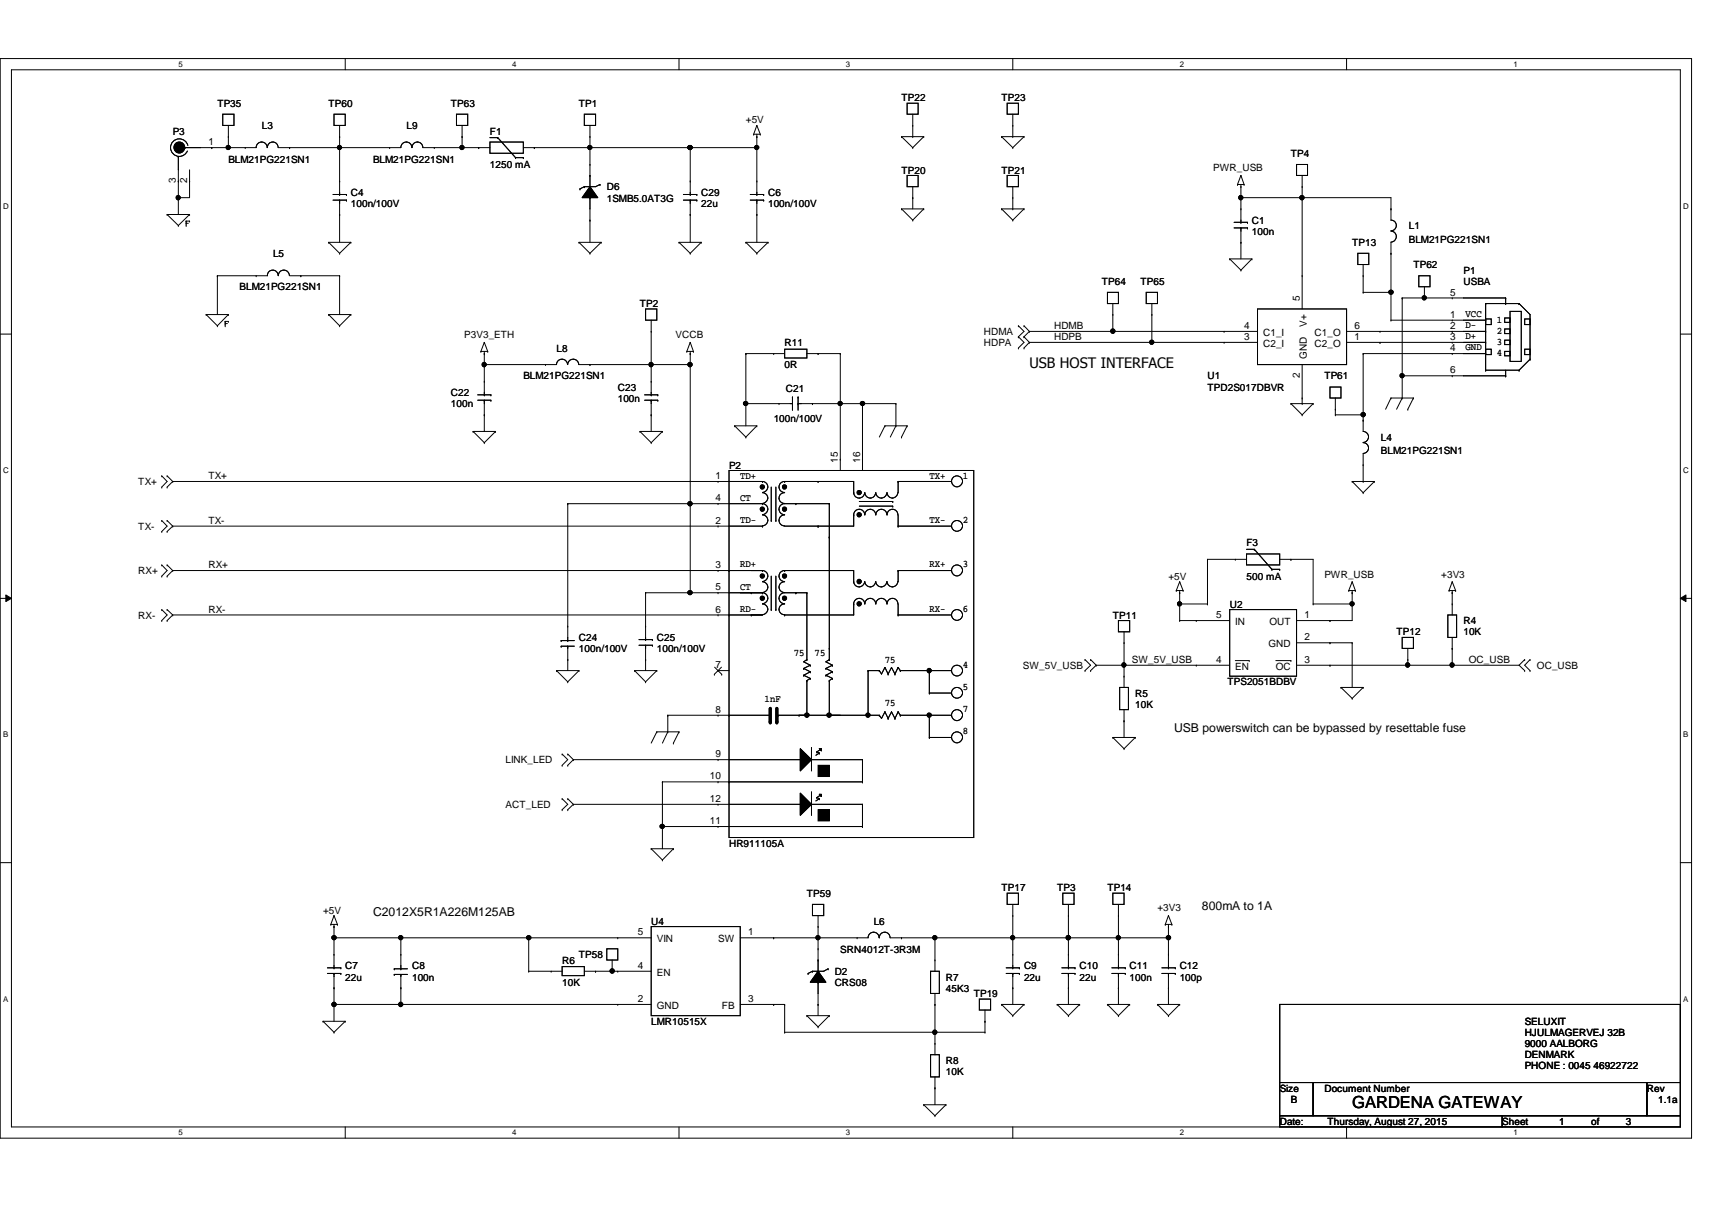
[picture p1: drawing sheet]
<svg xmlns="http://www.w3.org/2000/svg" width="297mm" height="210mm" viewBox="0 0 297 210" stroke-linecap="round" stroke-linejoin="round" font-family="sans-serif">
<path d="M0 10.2h293.5v187.2h-293.5zM2 12.1h289.5v183.4h-289.5z" fill="none" stroke="#000" stroke-width=".17"/>
<g fill="#fff">
<path d="M30.9 10.4h.8v1.5h-.8z"/>
<path d="M30.9 195.7h.8v1.5h-.8z"/>
</g>
<path d="M59.9 10.2v1.9M59.9 195.5v1.9" fill="none" stroke="#000" stroke-width=".17"/>
<g fill="#fff">
<path d="M88.9 10.4h.7v1.5h-.7z"/>
<path d="M88.9 195.7h.7v1.5h-.7z"/>
</g>
<path d="M117.8 10.2v1.9M117.8 195.5v1.9" fill="none" stroke="#000" stroke-width=".17"/>
<g fill="#fff">
<path d="M146.8 10.4h.7v1.5h-.7z"/>
<path d="M146.8 195.7h.7v1.5h-.7z"/>
</g>
<path d="M175.7 10.2v1.9M175.7 195.5v1.9" fill="none" stroke="#000" stroke-width=".17"/>
<g fill="#fff">
<path d="M204.7 10.4h.7v1.5h-.7z"/>
<path d="M204.7 195.7h.7v1.5h-.7z"/>
</g>
<path d="M233.6 10.2v1.9M233.6 195.5v1.9" fill="none" stroke="#000" stroke-width=".17"/>
<g fill="#fff">
<path d="M262.6 10.4h.8v1.5h-.8z"/>
<path d="M262.6 195.7h.8v1.5h-.8z"/>
<path d="M.5 35h1v1.5h-1z"/>
<path d="M292.1 35h.9v1.5h-.9z"/>
<path d="M.5 80.9h1v1.5h-1z"/>
<path d="M292.1 80.9h.9v1.5h-.9z"/>
</g>
<path d="M0 58h2M291.5 58h2" fill="none" stroke="#000" stroke-width=".17"/>
<g fill="#fff">
<path d="M.5 126.7h.9v1.5h-.9z"/>
<path d="M292.1 126.7h.8v1.5h-.8z"/>
</g>
<path d="M0 103.8h2M1 103.2l1 .6-1 .6zM291.5 103.8l1-.6v1.2zM291.5 103.8h2" fill="none" stroke="#000" stroke-width=".17"/>
<path d="M1 103.2l1 .6-1 .6zM291.5 103.8l1-.6v1.2z" fill="#000"/>
<g fill="#fff">
<path d="M.5 172.6h.9v1.5h-.9z"/>
<path d="M292.1 172.6h.8v1.5h-.8z"/>
</g>
<g fill="none" stroke="#000" stroke-width=".17">
<path d="M38.6 19.8h2v2h-2zM58 19.8h1.9v2h-1.9zM79.2 19.8h1.9v2h-1.9zM101.4 19.8h1.9v2h-1.9zM157.4 17.9h1.9v1.9h-1.9zM158.4 19.8v3.9M174.7 17.9h2v1.9h-2zM175.7 19.8v3.9M29 37.2h.1M29 37.2h3.9M29 37.2l1.9 1.9M30.9 34.3h.1"/>
<path d="M30.9 31.4h.1M30.9 39.1h.1M30.9 27.2h.1M30.9 27.2v10M32.1 25.6h.1M32.1 25.6h12.3a.95 .95 0 0 1 1-1 .95 .95 0 0 1 1 1M32.3 38.4h.1M32.3 39.1h.1M32.3 38.7h.1M32.3 38.4h.6M32.3 38.4v.7M32.3 38.7h.4"/>
<path d="M32.6 25.2a1.52 1.52 0 0 0-2.3-.9 1.52 1.52 0 0 0-.2 2.4 1.52 1.52 0 0 0 2.4-.5M32.9 31.4h.1M32.9 37.2h.1M32.9 38.4h.1M32.9 29.5v4.8h-2M32.9 37.2l-2 1.9M36.7 25.6h.1M39.6 25.6h.1M39.6 23.7h.1M39.6 21.8v3.8M42.5 25.6h.1M46.4 25.6a.93 .93 0 0 1 .9-1 .93 .93 0 0 1 1 1h21.3a.95 .95 0 0 1 .9-1 .95 .95 0 0 1 1 1"/>
<path d="M50.2 25.6h.1M57.8 33.7h2.3M57.8 34.7h2.3M58.9 37.2h.1M58.9 25.6h.1M58.9 23.7h.1M58.9 33.7h.1M58.9 34.7h.1M58.9 31.4h.1M58.9 21.8v11.9M58.9 34.7v7.3M60.1 33.7h.1"/>
<path d="M60.1 34.7h.1M67.6 25.6h.1M71.5 25.6a.93 .93 0 0 1 .9-1 .93 .93 0 0 1 1 1M73.4 25.6h11.6M75.3 25.6h.1M80.2 25.6h.1M80.2 23.7h.1M80.2 21.8v3.8M83.1 25.6h.1M85 24.6h5.8v2h-5.8zM85 23.9h1.4M86.4 23.9h.1"/>
<path d="M86.4 23.9l3 3.4M89.4 27.3h.1M89.4 27.3h1.4M90.8 27.3h.1M90.8 25.6h40.5M92.7 25.6h.1M100.6 32.8h.1M101.4 32.4h.1M101.4 32.4l-.8 .4M102.4 32.4l1.3 1.9h-2.7zM102.4 25.6h.1M102.4 38.2h.1"/>
<path d="M102.4 23.7h.1M102.4 34.3h.1M102.4 30.4h.1M102.4 28.5h.1M102.4 21.8v10.6M102.4 34.3v7.7M104.1 32h.1M104.1 32l-.8 .4h-1.9M118.6 33.7h2.3M118.6 34.7h2.3M119.8 37.2h.1M119.8 25.6h.1"/>
<path d="M119.8 33.7h.1M119.8 34.7h.1M119.8 31.4h.1M119.8 25.6v8.1M119.8 34.7v7.3M120.9 33.7h.1M120.9 34.7h.1M130.2 33.7h2.3M130.2 34.7h2.3M130.8 23.3h.1M130.8 23.3h1.1M131.3 23.7h.1"/>
<path d="M131.3 37.2h.1M131.3 25.6h.1M131.3 21.8h.1M131.3 33.7h.1M131.3 34.7h.1M131.3 31.4h.1M131.3 23.3v10.4M131.3 34.7v7.3M131.3 21.8l-.5 1.5M131.3 21.8l.6 1.5M131.9 23.3h.1M132.5 33.7h.1"/>
<path d="M132.5 34.7h.1M156.4 36.2h.1M156.4 23.7h.1M156.4 36.2h3.9M156.4 36.2l2 2M156.4 23.7h3.9M156.4 23.7l2 1.9M157.4 30.4h1.9v2h-1.9zM158.4 23.7h.1M158.4 34.3h.1M158.4 38.2h.1M158.4 25.6h.1"/>
<path d="M158.4 21.8h.1M158.4 32.4v3.8M160.3 36.2h.1M160.3 23.7h.1M160.3 36.2l-1.9 2M160.3 23.7l-1.9 1.9M173.8 36.2h.1M173.8 23.7h.1M173.8 36.2h3.9M173.8 36.2l1.9 2M173.8 23.7h3.9M173.8 23.7l1.9 1.9"/>
<path d="M174.7 30.4h2v2h-2zM175.7 23.7h.1M175.7 36.2h.1M175.7 38.2h.1M175.7 25.6h.1M175.7 34.3h.1M175.7 21.8h.1M175.7 32.4v3.8M177.7 36.2h.1M177.7 23.7h.1M177.7 36.2l-2 2M177.7 23.7l-2 1.9"/>
<path d="M214.1 38.6h2.3M214.1 39.5h2.3M214.7 32h.1M214.7 32h1.2M215.3 34.3h.1M215.3 32.4h.1M215.3 30.4h.1M215.3 34.3h26v3.9a.93 .93 0 0 1 1 .9 .93 .93 0 0 1-1 .9M215.3 38.6h.1M215.3 39.5h.1M215.3 36.2h.1M215.3 32v6.6"/>
<path d="M215.3 39.5v5.4M215.3 30.4l-.6 1.6M215.3 30.4l.6 1.6M215.9 32h.1M216.4 38.6h.1M216.4 39.5h.1M225 28.5h1.9v1.9h-1.9zM225.9 34.3h.1M225.9 32.4h.1M225.9 30.4v23.2M241.3 36.2h.1M35.8 54.6h.1"/>
<path d="M35.8 54.6h3.8M35.8 54.6l1.9 1.9M37.7 47.8h.1M37.7 56.5h.1M37.7 47.8v6.8M39.1 55.8h.1M39.1 56.5h.1M39.1 56.1h.1M39.1 55.8h.5M39.1 55.8v.7M39.1 56.1h.4M39.6 54.6h.1"/>
<path d="M39.6 55.8h.1M39.6 54.6l-1.9 1.9M44.4 47.8h.1M48.3 47.8a.93 .93 0 0 0-1-.9 .93 .93 0 0 0-.9 .9h-8.7M50.2 47.8a.95 .95 0 0 0-1-.9 .95 .95 0 0 0-.9 .9M50.2 47.8h8.7M52.2 47.8h.1M57 42h.1M57 54.6h.1M57 54.6h3.9M57 42h3.9M57 42l1.9 1.9"/>
<path d="M57 54.6l1.9 1.9M58.9 47.8h.1M58.9 43.9h.1M58.9 56.5h.1M58.9 47.8v6.8M60.9 42h.1M60.9 54.6h.1M60.9 42l-2 1.9M60.9 54.6l-2 1.9M84 59.4h.1M84 59.4l-.6 1.6M84 59.4l.6 1.6"/>
<path d="M100.5 42h.1M100.5 42h3.8M100.5 42l1.9 1.9M102.4 43.9h.1M104.3 42h.1M104.3 42l-1.9 1.9M112 53.6h2v1.9h-2zM113 57.5h.1M113 55.5v13M117.8 42h.1M117.8 42h3.9M117.8 42l2 1.9"/>
<path d="M119.8 43.9h.1M119.8 59.4h.1M119.8 59.4l-.6 1.6M119.8 59.4l.5 1.6M121.7 42h.1M121.7 42l-1.9 1.9M129.4 42h.1M129.4 42h3.9M129.4 42l1.9 1.9M131.3 43.9h.1M133.3 42h.1M133.3 42l-2 1.9"/>
<path d="M176.7 58.4h.1M176.7 56.5h.1M176.7 56.5l1 1-1 .9M176.7 58.4l1 1-1 1M177.7 56.5h.1M177.7 58.4h.1M177.7 56.5l.9 1M177.7 58.4l.9 1M178.6 57.5h.1M178.6 59.4h.1M178.6 57.5h39.6M178.6 59.4h39.6"/>
<path d="M178.6 57.5l-.9 .9M178.6 59.4l-.9 1M192.1 50.7h2v2h-2zM193.1 57.5h.1M193.1 54.6h.1M193.1 52.7v4.8M198.9 50.7h1.9v2h-1.9zM199.9 59.4h.1M199.9 54.6h.1M199.9 52.7v6.7M212.4 57.5h.1M212.4 59.4h.1"/>
<path d="M213.4 44.9h.1M213.4 44.9h3.8M213.4 44.9l1.9 2M215.3 42h.1M215.3 46.9h.1M217.2 44.9h.1M217.2 44.9l-1.9 2M218.2 53.6h15.4v9.6h-15.4zM225.9 47.8h.1M233.6 57.5h24.2M233.6 59.4h24.2M235.6 43.9h1.9v2h-1.9z"/>
<path d="M236.5 50.7h.1M236.5 47.8h.1M236.5 45.9v4.8M236.5 50.7h4.8M239.4 59.4h.1M239.4 57.5h.1M241.3 50.7h.1M241.3 55.5h.1M241.3 43.9h.1M241.3 40.1a.95 .95 0 0 1 1 .9 .95 .95 0 0 1-1 1M241.3 42v13.5M241.3 55.5h16.5"/>
<path d="M243.3 51.7h.1M243.3 51.7h17.9M243.3 51.7v17.3M246.2 47.8h1.9v1.9h-1.9zM247.1 51.7h.1M247.1 49.7v2M252 57.5h.1M252 51.7h.1M252 59.4h.1M252 55.5h.1M257.8 55.3h.9v1h-.9zM257.8 52.7h.1"/>
<path d="M257.8 55.5h.1M257.8 57.5h.1M257.8 59.4h.1M257.8 52.7v11.5M257.8 52.7h5.8M261.1 57.1h.9v.8h-.9zM261.1 59h.9v.8h-.9zM261.1 55.2h.9v.7h-.9zM261.2 51.7h.1M261.2 52.7h.1M261.2 51.7v1M262 54h1.9v8.7h-1.9z"/>
<path d="M263.6 52.7h.1M263.6 52.7l1.9 1.9v7.7M264.5 55.3h1v1h-1zM82.1 74.8h.1M82.1 74.8h3.9M82.1 74.8l1.9 2M82.9 68.5h2.3M82.9 69.4h2.3M83.4 61h.1M83.4 61h1.2M84 63.2h.1M84 72h.1"/>
<path d="M84 61.3h.1M84 76.8h.1M84 63.2h12.6a.95 .95 0 0 1 .9-.9 .95 .95 0 0 1 1 .9M84 68.5h.1M84 69.4h.1M84 66.2h.1M84 61v7.5M84 69.4v5.4M84.6 61h.1M85.2 68.5h.1M85.2 69.4h.1M86 74.8h.1"/>
<path d="M86 74.8l-2 2M94.7 63.2h.1M98.5 63.2a.95 .95 0 0 1 1-.9 .95 .95 0 0 1 .9 .9M100.5 63.2h19.3M102.4 63.2h.1M111 74.8h.1M111 74.8h3.9M111 74.8l2 2M111.8 68.5h2.3M111.8 69.4h2.3M113 63.2h.1M113 72h.1"/>
<path d="M113 76.8h.1M113 68.5h.1M113 69.4h.1M113 66.2h.1M113 69.4v5.4M114.1 68.5h.1M114.1 69.4h.1M114.9 74.8h.1M114.9 74.8l-1.9 2M119.2 61h.1M119.2 61h1.1M119.8 63.2h.1"/>
<path d="M119.8 61.3h.1M119.8 61v41.8M120.3 61h.1M127.5 73.9h.1M127.5 73.9h3.8M127.5 73.9l1.9 1.9M129.4 70h.1M129.4 61.3h.1M129.4 75.8h.1M129.4 61.3h6.7M129.4 70h8.1M129.4 61.3v12.6"/>
<path d="M131.3 73.9h.1M131.3 73.9l-1.9 1.9M134.2 61.3h.1M135.2 70h.1M136.1 60.6h3.9v1.5h-3.9zM137.5 70h.1M137.5 68.9h.1M137.5 68.9v2.3M138.5 70h.1M138.5 68.9h.1M138.5 70h16.9M138.5 68.9v2.3"/>
<path d="M140 61.3h5.8M141 70h.1M141.9 61.3h.1M145.8 61.3h.1M145.8 70h.1M145.8 79.7h.1M145.8 61.3v20.3M149.6 70h.1M149.6 79.7h.1M149.6 70v11.6M153.5 73.9h.1M153.5 73.9l-.9 1.9"/>
<path d="M153.5 73.9h3.9M155.4 70h.1M155.4 73.9h.1M155.4 70v3.9M155.4 73.9l-.9 1.9M156.4 75.8h.1M157.4 73.9h.1M157.4 73.9l-1 1.9M176.7 60.4h.1M177.7 60.4h.1M224 70h.1M224 70h3.8"/>
<path d="M224 70l1.9 2M225.9 70h.1M225.9 72h.1M225.9 69h.1M225.9 63.2v6.8M227.8 70h.1M227.8 70l-1.9 2M230.8 67.1h1.9v1.9h-1.9zM231.7 72h.1M231.7 71h.1M231.7 69v3M231.7 72h4.8"/>
<path d="M236.5 61.3h.1M236.5 72h.1M236.5 72.9h.1M236.5 61.3v13.5a.95 .95 0 0 1 .9 1 .95 .95 0 0 1-.9 1M236.5 76.8a.93 .93 0 0 1 .9 .9 .93 .93 0 0 1-.9 1M236.5 61.3h21.3M236.5 78.7v4.8M241.3 69h.1M241.3 69l-.9 2M241.3 69h3.9M243.3 65.2h.1M243.3 69h.1"/>
<path d="M243.3 65.2h17.9M243.3 69l-1 2M244.3 71h.1M245.2 69h.1M245.2 69l-.9 2M252 65.2h.1M252 61.3h.1M257.8 60.6h.9v.9h-.9zM257.8 64.2h.1M257.8 61.3h.1M257.8 64.2h5.8M261.1 61h.9v.7h-.9z"/>
<path d="M261.2 65.2h.1M261.2 64.2v1M263.6 64.2h.1M264.5 60.6h1v.9h-1zM265.5 62.3h.1M265.5 62.3l-1.9 1.9M28.1 84.5h.1M28.1 82.5h.1M28.1 92.2h.1M28.1 90.3h.1M28.1 99.9h.1M28.1 98h.1"/>
<path d="M28.1 82.5l.9 1-.9 1M28.1 90.3l.9 1-.9 .9M28.1 98l.9 1-.9 .9M29 82.5h.1M29 84.5h.1M29 90.3h.1M29 92.2h.1M29 98h.1M29 99.9h.1M29 82.5l1 1M29 90.3l1 1M29 98l1 1"/>
<path d="M30 99h.1M30 91.3h.1M30 83.5h.1M30 99h102.3M30 91.3h102.3M30 83.5h102.3M30 83.5l-1 1M30 91.3l-1 .9M30 99l-1 .9M98.5 87.4h.1M98.5 87.4h33.8M98.5 87.4v23.7"/>
<path d="M119.8 87.4h.1M124.6 83.5h.1M124.6 91.3h.1M124.6 99h.1M124.6 87.4h.1M126.5 81.6h42.4v63.7h-42.4zM126.5 99h.1M132.3 83.5a.95 .95 0 0 1 .9 1 .95 .95 0 0 1-.9 .9M132.3 85.5a.93 .93 0 0 1 .9 .9 .93 .93 0 0 1-.9 .9M132.3 87.4a.95 .95 0 0 1 .9 .9 .95 .95 0 0 1-.9 1M132.3 89.3a.95 .95 0 0 1 .9 1 .95 .95 0 0 1-.9 .9M132.3 83.5h.1"/>
<path d="M132.3 87.4h.1M132.3 91.3h.1M132.3 99a.95 .95 0 0 1 .9 .9 .95 .95 0 0 1-.9 1M132.3 99h.1M133.8 90.3h.1M133.8 84.5v5.8M133.8 99.9v5.8M134.6 90.3h.1M134.6 84.5v5.8M134.6 99.9v5.8M136.1 83.5a.95 .95 0 0 0-.9 1 .95 .95 0 0 0 .9 .9M136.1 85.5a.93 .93 0 0 0-.9 .9 .93 .93 0 0 0 .9 .9"/>
<path d="M136.1 89.3a.95 .95 0 0 0-.9 1 .95 .95 0 0 0 .9 .9M136.1 83.5h.1M136.1 99a.95 .95 0 0 0-.9 .9 .95 .95 0 0 0 .9 1M136.1 99h.1M136.1 99h12v1.9M136.1 83.5h12v2M138.1 87.4h.1M141.9 91.3h.1M141.9 83.5h.1M143.9 87.4h-7.8a.95 .95 0 0 0-.9 .9 .95 .95 0 0 0 .9 1M143.9 93.2h.1M143.9 87.4h.1"/>
<path d="M143.9 87.4v27M148.1 85.5a.95 .95 0 0 0 1 .9 .95 .95 0 0 0 .9-.9M148.1 89.3a.95 .95 0 0 1 1-1 .95 .95 0 0 1 .9 1M148.1 85.5h.1M148.1 89.3h.1M148.1 89.3v2h-12M149.1 87h5.8M149.1 87.8h5.8M150.1 85.5a.93 .93 0 0 0 .9 .9 .93 .93 0 0 0 .9-.9M150.1 89.3a.93 .93 0 0 1 .9-1 .93 .93 0 0 1 .9 1M152 85.5a.95 .95 0 0 0 .9 .9 .95 .95 0 0 0 1-.9M152 89.3a.95 .95 0 0 1 .9-1 .95 .95 0 0 1 1 1"/>
<path d="M153.9 85.5a.93 .93 0 0 0 1 .9 .93 .93 0 0 0 .9-.9M153.9 89.3a.93 .93 0 0 1 1-1 .93 .93 0 0 1 .9 1M154.9 87h.1M154.9 87.8h.1M155.8 83.5h.1M155.8 91.3h.1M155.8 99h.1M155.8 99h9.3M155.8 91.3h9.3M155.8 83.5h9.3M155.8 83.5v2M155.8 89.3v2"/>
<path d="M155.8 99v1.9M165.1 83.5h.1M165.1 91.3h.1M165.1 99h.1M209.5 97h.1M209.5 97v7.8M209.5 97h6.8M214.3 97h.1M216.3 96.1h5.7v1.9h-5.7zM216.3 95.3h1.3M217.6 95.3h.1M217.6 95.3l3.1 3.5"/>
<path d="M220.7 98.8h.1M220.7 98.8h1.3M222 98.8h.1M222 97h5.8v7.8M224 97h.1M234.6 83.5h.1M234.6 83.5h3.9M234.6 83.5l1.9 2M236.5 83.5h.1M236.5 85.5h.1M236.5 80.6h.1M238.5 83.5h.1"/>
<path d="M238.5 83.5l-2 2M28.1 107.7h.1M28.1 105.7h.1M28.1 105.7l.9 1-.9 1M29 105.7h.1M29 107.7h.1M29 105.7l1 1M30 106.7h.1M30 106.7h102.3M30 106.7l-1 1M96.6 116.3h.1M96.6 116.3h3.9"/>
<path d="M96.6 116.3l1.9 2M97.4 112.1h.1M97.4 111.1h.1M97.4 112.1h2.2M97.4 111.1h2.2M98.5 114.4h.1M98.5 118.3h.1M98.5 112.1h.1M98.5 111.1h.1M98.5 108.6h.1M98.5 112.1v4.2M100.5 116.3h.1"/>
<path d="M100.5 116.3l-2 2M110.1 116.3h.1M110.1 116.3h3.9M110.1 116.3l1.9 2M110.9 111h2.3M110.9 111.9h2.3M112 114.4h.1M112 102.8h.1M112 118.3h.1M112 111h.1M112 111.9h.1M112 108.6h.1"/>
<path d="M112 102.8v8.2M112 111.9v4.4M112 102.8h20.3M113.2 111h.1M113.2 111.9h.1M114 116.3h.1M114 116.3l-2 2M119.8 102.8h.1M123.9 117h.1M124 115.7l1.2 1.3M124.6 106.7h.1M124.6 102.8h.1"/>
<path d="M124.6 116.3h.1M124.6 116.3h1.9M125.2 115.7l-1.3 1.3M125.2 117h.1M126.5 106.7h.1M130.3 106.7h.1M130.3 102.8h.1M132.3 102.8a.95 .95 0 0 1 .9 1 .95 .95 0 0 1-.9 .9M132.3 102.8h.1M132.3 100.9a.93 .93 0 0 1 .9 1 .93 .93 0 0 1-.9 .9M132.3 104.8a.93 .93 0 0 1 .9 .9 .93 .93 0 0 1-.9 .9M133.8 105.7h.1"/>
<path d="M134.6 105.7h.1M136.1 100.9a.93 .93 0 0 0-.9 1 .93 .93 0 0 0 .9 .9M136.1 104.8a.93 .93 0 0 0-.9 .9 .93 .93 0 0 0 .9 .9M136.1 106.7h.1M138.1 102.8h.1M139.4 116h.1M139.4 117.1h.1M139.4 117.1l1.2 .6M139.4 116l1.2 .5M140 114.4h.1M140 118.1h.1M140 102.8h-3.9a.95 .95 0 0 0-.9 1 .95 .95 0 0 0 .9 .9"/>
<path d="M140 102.8h.1M140 114.4l-.6 .4 1.2 .6M140 102.8v11.6M140 118.1v6.1M140.6 115.4h.1M140.6 117.7h.1M140.6 116.5h.1M140.6 115.4l-1.2 .6M140.6 116.5l-1.2 .6M140.6 117.7l-.6 .4M143.3 116h.1M143.3 117.1h.1"/>
<path d="M143.3 117.1l1.1 .6M143.3 116l1.1 .5M143.9 114.4h.1M143.9 118.1h.1M143.9 112.5h.1M143.9 114.4l-.6 .4 1.1 .6M143.9 118.1v6.1M144.4 115.4h.1M144.4 117.7h.1M144.4 116.5h.1M144.4 115.4l-1.1 .6M144.4 116.5l-1.1 .6"/>
<path d="M144.4 117.7l-.5 .4M148.1 100.9h.1M148.1 104.8a.95 .95 0 0 1 1-1 .95 .95 0 0 1 .9 1M148.1 104.8h.1M148.1 104.8v1.9h-12M150 100.9a.95 .95 0 0 1-.9 .9 .95 .95 0 0 1-1-.9M150.1 104.8a.93 .93 0 0 1 .9-1 .93 .93 0 0 1 .9 1M150.6 116.3h.1M150.6 116.3h2M150.6 116.3v7.8M151.9 100.9a.93 .93 0 0 1-.9 .9 .93 .93 0 0 1-.9-.9M152 104.8a.95 .95 0 0 1 .9-1 .95 .95 0 0 1 1 1"/>
<path d="M152.6 116.3h.1M153.5 115.8h.1M153.5 115.8l-.6 1.1-.3-.6M153.5 115.8l.6 1.1M153.9 100.9a.95 .95 0 0 1-1 .9 .95 .95 0 0 1-.9-.9M153.9 104.8a.93 .93 0 0 1 1-1 .93 .93 0 0 1 .9 1M154.1 116.9h.1M154.7 115.8h.1M154.7 115.8l-.6 1.1M154.7 115.8l.6 1.1M155.3 116.9h.1M155.8 100.9a.93 .93 0 0 1-.9 .9 .93 .93 0 0 1-1-.9"/>
<path d="M155.8 115.8h.1M155.8 106.7h.1M155.8 106.7h9.3M155.8 115.8l-.5 1.1M155.8 115.8l.4 .5M155.8 104.8v1.9M156.2 116.3h.1M156.2 116.3h8.9M161.2 116.3v3.9M165.1 116.3h.1M165.1 106.7h.1M188.3 116.3h.1"/>
<path d="M188.3 114.4h.1M188.3 114.4l.9 1-.9 .9M189.2 114.4h.1M189.2 116.3h.1M189.2 114.4l1 1M190.2 115.4h.1M190.2 115.4h23.2M190.2 115.4l-1 .9M194.1 107.7h1.9v1.9h-1.9zM194.3 119.3h1.5v3.8h-1.5zM195 115.4h.1M195 111.5h.1"/>
<path d="M195 117.3h.1M195 109.6v9.7M204.1 102.4h.1M204.1 102.4h1.2M204.7 104.8h.1M204.7 107.7h.1M204.7 102.8h.1M204.7 100.9h.1M204.7 107.7h8.7M204.7 102.4v5.3M204.7 104.8h4.8M204.7 100.9l-.6 1.5"/>
<path d="M204.7 100.9l.6 1.5M205.3 102.4h.1M207.6 107.7h.1M207.6 115.4h.1M209.5 104.8h.1M213.4 105.7h11.6v11.6h-11.6zM214.3 114.6h2.4M216.7 114.6h.1M221.4 114.6h2.6M224 114.6h.1M225 111.5h9.6M225 115.4h38.6"/>
<path d="M227.8 104.8h.1M227.8 104.8h6.8M230.8 111.5h.1M230.8 107.7h.1M230.8 115.4h.1M232.7 119.3h.1M232.7 119.3h3.8M232.7 119.3l1.9 1.9M234 102.4h.1M234 102.4h1.2M234.6 111.5h.1M234.6 104.8h.1"/>
<path d="M234.6 102.8h.1M234.6 100.9h.1M234.6 102.4v5.3h-9.6M234.6 111.5v7.8M234.6 100.9l-.6 1.5M234.6 100.9l.6 1.5M235.2 102.4h.1M236.5 119.3h.1M236.5 119.3l-1.9 1.9M243.3 110.6h1.9v1.9h-1.9zM244.3 115.4h.1M244.3 114.4h.1"/>
<path d="M244.3 112.5v2.9M251.2 106.7h1.5v3.9h-1.5zM251.4 102.4h.1M251.4 102.4h1.2M252 115.4h.1M252 112.5h.1M252 102.8h.1M252 100.9h.1M252 104.8h.1M252 102.4v4.3M252 110.6v4.8M252 100.9l-.6 1.5"/>
<path d="M252 100.9l.6 1.5M252.6 102.4h.1M263.6 115.4l.9 .9M264.5 114.4h.1M264.5 116.3h.1M264.5 114.4l-.9 1M265.5 116.3h.1M265.5 114.4h.1M265.5 114.4l-1 1 1 .9M97.5 132.8h.1M97.5 130.8h.1M97.5 138.6h.1"/>
<path d="M97.5 130.8l1 1-1 1M97.5 138.6l1 .9-1 1M98.5 130.8h.1M98.5 132.8h.1M98.5 138.6h.1M98.5 130.8l1 1M98.5 138.6l1 .9M99.5 131.8h.1M99.5 139.5h.1M99.5 131.8h50.1M99.5 139.5h50.1M99.5 131.8l-1 1"/>
<path d="M99.5 139.5l-1 1M114 127h.1M114 127l-1 1.9M114 127h3.8M114.9 135.6h.1M114.9 135.6h34.7M114.9 135.6v11.6M115.9 124.1h.1M115.9 127h.1M115.9 124.1h17.7M115.9 124.1v2.9M115.9 127l-1 1.9"/>
<path d="M116.8 128.9h.1M117.8 127h.1M117.8 127l-1 1.9M124.6 124.1h.1M124.6 131.8h.1M124.6 135.6h.1M124.6 139.5h.1M126.5 124.1h.1M126.5 135.6h.1M135 124.1h.1M135 124.1h17.6M138.6 124.1h.1"/>
<path d="M138.8 129.9l2 1.9-2 1.9zM138.8 137.6l2 1.9-2 1.9zM140 124.2h.1M140.8 129.7v4M140.8 137.4v4M141.7 130.4h.1M141.7 138.3h.1M141.7 130.4l.5 .2M141.7 138.3l.5 .3M141.9 132.8h2v1.9h-2zM142.2 129.9h.3v.4zM142.2 137.8h.3v.4l-.3-.4 .3 .2z"/>
<path d="M142.2 130.6h.1M142.2 129.9h.3h-.2M142.2 138.6h.1M142.2 130.6l-.6 .4M142.2 138.6l-.6 .3M142.3 130h.1M142.3 138h.1M142.3 130l-.6 .4M142.3 138l-.6 .3M143.9 124.1h.1M143.9 124.2h.1M149.6 131.8h.1"/>
<path d="M149.6 135.6h.1M149.6 139.5h.1M149.6 131.8v3.8M149.6 139.5v3.9M150.6 124.1h.1M152.6 124.1h.1M153.5 123.5h.1M153.5 123.5l.6 1.1M153.5 123.5l-.6 1.1-.3-.5M154.1 124.6h.1M154.7 123.5h.1M154.7 123.5l-.6 1.1"/>
<path d="M154.7 123.5l.6 1.1M155.3 124.6h.1M155.8 123.5h.1M155.8 123.5l.4 .6M155.8 123.5l-.5 1.1M156.2 124.1h.1M156.2 124.1h8.9M161.2 120.2h.1M161.2 127.9h.1M161.2 127.9h3.9M161.2 120.2h3.9M161.2 124.1v3.8"/>
<path d="M165.1 120.2h.1M165.1 127.9h.1M165.1 124.1h.1M193.1 127.9h.1M193.1 127.9h3.9M193.1 127.9l1.9 2M195 125.1h.1M195 129.9h.1M195 123.1v4.8M197 127.9h.1M197 127.9l-2 2M234.6 121.2h.1"/>
<path d="M0 149.6h2M58 158.8h.1M58 158.8l-.6 1.6M58 158.8l.5 1.6M97.5 140.5h.1M98.5 140.5h.1M113 147.2h.1M113 147.2h3.8M113 147.2l1.9 2M114.9 143.4h.1M114.9 149.2h.1M114.9 143.4h34.7"/>
<path d="M116.8 147.2h.1M116.8 147.2l-1.9 2M124.6 143.4h.1M141 156.9h1.9v1.9h-1.9zM141.9 140.5h2v1.9h-2zM141.9 158.8v9.7M149.6 143.4h.1M174.7 154.9h2v2h-2zM175.7 158.8h.1M175.7 156.9v11M184.4 154.9h1.9v2h-1.9zM185.4 158.8h.1"/>
<path d="M185.4 156.9v11M193.1 154.9h1.9v2h-1.9zM194.1 158.8h.1M194.1 156.9v11M202.7 158.8h.1M202.7 158.8l-.5 1.6M202.7 158.8l.6 1.6M291.5 149.6h2M56 177.2h.1M56 177.2h3.9M56 177.2l2 1.9M56.8 167.9h2.3"/>
<path d="M56.8 168.9h2.3M57.4 160.4h.1M57.4 160.4h1.1M58 174.2h.1M58 171.4h.1M58 162.7h.1M58 160.7h.1M58 179.1h.1M58 167.9h.1M58 168.9h.1M58 165.6h.1M58 174.2h55"/>
<path d="M58 160.4v7.5M58 168.9v8.3M58 162.7h55M58.5 160.4h.1M59.1 167.9h.1M59.1 168.9h.1M59.9 177.2h.1M59.9 177.2l-1.9 1.9M68.4 169h.1M68.4 168.1h.1M68.4 169h2.3M68.4 168.1h2.3"/>
<path d="M69.6 174.2h.1M69.6 162.7h.1M69.6 171.4h.1M69.6 169h.1M69.6 168.1h.1M69.6 165.6h.1M69.6 162.7v5.4M69.6 169v5.2M91.7 162.7h.1M91.7 168.5h.1M91.7 168.5h5.8M91.7 162.7v5.8"/>
<path d="M95.6 168.5h.1M97.5 167.7h3.9v1.5h-3.9zM101.4 168.5h11.6M103.3 168.5h.1M105.3 164.6h1.9v1.9h-1.9zM106.2 168.5h.1M106.2 166.5v2M107.2 174.2h.1M107.2 168.5h.1M107.2 162.7h.1M113 160.7h15.4v15.5h-15.4zM128.4 162.7h22.2a.95 .95 0 0 1 1-1 .95 .95 0 0 1 .9 1"/>
<path d="M128.4 174.2h7.7M134.2 174.2h.1M134.2 162.7h.1M136.1 174.2h.1M136.1 179.1h.1M136.1 174.2v4.9M136.1 179.1h34.8M140 176.2h.1M140 176.2h3.9M140 176.2l1.9 1.9M140.2 168.9h.1M141 168.5h.1"/>
<path d="M141 168.5l-.8 .4M141.9 168.5l1.4 1.9h-2.7zM141.9 162.7h.1M141.9 174.2h.1M141.9 178.1h.1M141.9 160.7h.1M141.9 170.4h.1M141.9 166.5h.1M141.9 164.6h.1M141.9 170.4v5.8M143.7 168.1h.1M143.7 168.1l-.8 .4h-1.9"/>
<path d="M143.9 176.2h.1M143.9 176.2l-2 1.9M148.7 162.7h.1M152.6 162.7a.93 .93 0 0 1 .9-1 .93 .93 0 0 1 .9 1M154.5 162.7h48.2M156.4 162.7h.1M161.5 168.5h1.5v3.8h-1.5zM162.2 162.7h.1M162.2 179.1h.1M162.2 174.2h.1M162.2 166.5h.1M162.2 162.7v5.8"/>
<path d="M162.2 172.3v10.7M169.9 173.3h2v1.9h-2zM170.9 179.1h.1M170.9 177.2h.1M170.9 175.2v3.9M173.8 174.2h.1M173.8 174.2h3.9M173.8 174.2l1.9 2M174.6 167.9h2.3M174.6 168.9h2.3M175.7 162.7h.1M175.7 171.4h.1"/>
<path d="M175.7 176.2h.1M175.7 167.9h.1M175.7 168.9h.1M175.7 165.6h.1M175.7 168.9v5.3M176.9 167.9h.1M176.9 168.9h.1M177.7 174.2h.1M177.7 174.2l-2 2M183.4 174.2h.1M183.4 174.2h3.9M183.4 174.2l2 2"/>
<path d="M184.2 167.9h2.3M184.2 168.9h2.3M185.4 162.7h.1M185.4 171.4h.1M185.4 176.2h.1M185.4 167.9h.1M185.4 168.9h.1M185.4 165.6h.1M185.4 168.9v5.3M186.5 167.9h.1M186.5 168.9h.1M187.3 174.2h.1"/>
<path d="M187.3 174.2l-1.9 2M192.1 174.2h.1M192.1 174.2h3.9M192.1 174.2l2 2M192.9 167.9h2.3M192.9 168.9h2.3M194.1 162.7h.1M194.1 171.4h.1M194.1 176.2h.1M194.1 167.9h.1M194.1 168.9h.1M194.1 165.6h.1"/>
<path d="M194.1 168.9v5.3M195.2 167.9h.1M195.2 168.9h.1M196 174.2h.1M196 174.2l-1.9 2M200.8 174.2h.1M200.8 174.2h3.9M200.8 174.2l1.9 2M201.6 167.9h2.3M201.6 168.9h2.3M202.2 160.4h.1M202.2 160.4h1.1"/>
<path d="M202.7 162.7h.1M202.7 171.4h.1M202.7 160.7h.1M202.7 176.2h.1M202.7 167.9h.1M202.7 168.9h.1M202.7 165.6h.1M202.7 160.4v7.5M202.7 168.9v5.3M203.3 160.4h.1M203.9 167.9h.1M203.9 168.9h.1"/>
<path d="M204.7 174.2h.1M204.7 174.2l-2 2M222 174.2h69.5v13.6h-69.5zM160.3 191.6h.1M160.3 191.6h3.8M160.3 191.6l1.9 1.9M161.5 183h1.5v3.8h-1.5zM162.2 188.7h.1M162.2 193.5h.1M162.2 181h.1M162.2 186.8v4.8M164.1 191.6h.1"/>
<path d="M164.1 191.6l-1.9 1.9M222 187.8h5.8v5.7h-5.8zM222 193.5h38.6v2h-38.6zM227.8 187.8h57.9v5.7h-57.9zM260.6 193.5h30.9v2h-30.9zM285.7 187.8h5.8v5.7h-5.8z"/>
<circle cx="30.9" cy="34.3" r=".38"/>
<circle cx="31.1" cy="25.6" r=".94"/>
<circle cx="39.6" cy="25.6" r=".37"/>
<circle cx="58.9" cy="25.6" r=".37"/>
<circle cx="80.1" cy="25.6" r=".37"/>
<circle cx="102.3" cy="25.6" r=".37"/>
<circle cx="119.7" cy="25.6" r=".37"/>
<circle cx="131.3" cy="25.6" r=".37"/>
<circle cx="215.3" cy="34.3" r=".38"/>
<circle cx="225.9" cy="34.3" r=".38"/>
<circle cx="193.1" cy="57.4" r=".38"/>
<circle cx="199.8" cy="59.4" r=".37"/>
<circle cx="241.3" cy="50.7" r=".37"/>
<circle cx="247.1" cy="51.7" r=".37"/>
<circle cx="84" cy="63.2" r=".38"/>
<circle cx="112.9" cy="63.2" r=".38"/>
<circle cx="119.7" cy="63.2" r=".38"/>
<circle cx="129.4" cy="70" r=".37"/>
<circle cx="145.8" cy="70" r=".37"/>
<circle cx="149.7" cy="70" r=".37"/>
<circle cx="236.5" cy="71.9" r=".38"/>
<circle cx="243.3" cy="65.2" r=".37"/>
<circle cx="119.7" cy="87.4" r=".38"/>
<circle cx="132.3" cy="88.3" r=".37"/>
<circle cx="132.3" cy="84.5" r=".37"/>
<circle cx="132.3" cy="99.9" r=".37"/>
<circle cx="136.1" cy="84.5" r=".37"/>
<circle cx="136.1" cy="88.3" r=".37"/>
<circle cx="136.1" cy="99.9" r=".37"/>
<circle cx="149.1" cy="85.4" r=".37"/>
<circle cx="149.1" cy="89.3" r=".37"/>
<circle cx="166.1" cy="98.9" r=".95"/>
<circle cx="166.1" cy="83.5" r=".95"/>
<circle cx="166.1" cy="91.2" r=".95"/>
<circle cx="119.7" cy="102.8" r=".37"/>
<circle cx="132.3" cy="103.8" r=".37"/>
<circle cx="136.1" cy="103.8" r=".37"/>
<circle cx="149.1" cy="100.9" r=".38"/>
<circle cx="149.1" cy="104.7" r=".37"/>
<circle cx="161.2" cy="116.3" r=".38"/>
<circle cx="166.1" cy="116.3" r=".95"/>
<circle cx="166.1" cy="106.7" r=".95"/>
<circle cx="195" cy="115.4" r=".38"/>
<circle cx="204.6" cy="104.7" r=".37"/>
<circle cx="234.6" cy="104.7" r=".37"/>
<circle cx="244.2" cy="115.4" r=".38"/>
<circle cx="251.9" cy="115.4" r=".38"/>
<circle cx="140" cy="124.1" r=".37"/>
<circle cx="143.9" cy="124.1" r=".37"/>
<circle cx="150.6" cy="124.1" r=".37"/>
<circle cx="161.2" cy="124.1" r=".37"/>
<circle cx="166.1" cy="124" r=".95"/>
<circle cx="166.1" cy="127.9" r=".95"/>
<circle cx="166.1" cy="120.2" r=".95"/>
<circle cx="114.9" cy="143.4" r=".37"/>
<circle cx="58" cy="174.2" r=".38"/>
<circle cx="58" cy="162.7" r=".37"/>
<circle cx="69.5" cy="174.2" r=".38"/>
<circle cx="69.5" cy="162.7" r=".37"/>
<circle cx="91.7" cy="162.7" r=".37"/>
<circle cx="106.2" cy="168.4" r=".38"/>
<circle cx="141.9" cy="162.7" r=".37"/>
<circle cx="162.2" cy="179.1" r=".38"/>
<circle cx="162.2" cy="162.7" r=".37"/>
<circle cx="175.7" cy="162.7" r=".37"/>
<circle cx="185.3" cy="162.7" r=".37"/>
<circle cx="194" cy="162.7" r=".37"/>
<circle cx="202.7" cy="162.7" r=".37"/>
</g>
<g fill="#000">
<path d="M138.8 129.9l2 1.9-2 1.9zM138.8 137.6l2 1.9-2 1.9z"/>
<path d="M102.4 32.4l1.3 1.9h-2.7z" fill-rule="evenodd"/>
<path d="M102.4 32.4l1.3 1.9h-2.7z" fill-rule="evenodd"/>
<path d="M141.9 132.8h2v1.9h-2z" fill-rule="evenodd"/>
<path d="M142.2 129.9h.3v.4z" fill-rule="evenodd"/>
<path d="M142.2 129.9h.3v.4z" fill-rule="evenodd"/>
<path d="M142.2 137.8h.3v.4l-.3-.4 .3 .2z" fill-rule="evenodd"/>
<path d="M142.2 137.8h.3v.4l-.3-.4 .3 .2z" fill-rule="evenodd"/>
<path d="M141.9 140.5h2v1.9h-2z" fill-rule="evenodd"/>
<path d="M141.9 168.5l1.4 1.9h-2.7z" fill-rule="evenodd"/>
<path d="M141.9 168.5l1.4 1.9h-2.7z" fill-rule="evenodd"/>
<circle cx="30.9" cy="34.3" r=".38"/>
<circle cx="31.1" cy="25.6" r=".94"/>
<circle cx="39.6" cy="25.6" r=".37"/>
<circle cx="58.9" cy="25.6" r=".37"/>
<circle cx="80.1" cy="25.6" r=".37"/>
<circle cx="102.3" cy="25.6" r=".37"/>
<circle cx="119.7" cy="25.6" r=".37"/>
<circle cx="131.3" cy="25.6" r=".37"/>
<circle cx="215.3" cy="34.3" r=".38"/>
<circle cx="225.9" cy="34.3" r=".38"/>
<circle cx="193.1" cy="57.4" r=".38"/>
<circle cx="199.8" cy="59.4" r=".37"/>
<circle cx="241.3" cy="50.7" r=".37"/>
<circle cx="247.1" cy="51.7" r=".37"/>
<circle cx="84" cy="63.2" r=".38"/>
<circle cx="112.9" cy="63.2" r=".38"/>
<circle cx="119.7" cy="63.2" r=".38"/>
<circle cx="129.4" cy="70" r=".37"/>
<circle cx="145.8" cy="70" r=".37"/>
<circle cx="149.7" cy="70" r=".37"/>
<circle cx="236.5" cy="71.9" r=".38"/>
<circle cx="243.3" cy="65.2" r=".37"/>
<circle cx="119.7" cy="87.4" r=".38"/>
<circle cx="132.3" cy="88.3" r=".37"/>
<circle cx="132.3" cy="84.5" r=".37"/>
<circle cx="132.3" cy="99.9" r=".37"/>
<circle cx="136.1" cy="84.5" r=".37"/>
<circle cx="136.1" cy="88.3" r=".37"/>
<circle cx="136.1" cy="99.9" r=".37"/>
<circle cx="149.1" cy="85.4" r=".37"/>
<circle cx="149.1" cy="89.3" r=".37"/>
<circle cx="119.7" cy="102.8" r=".37"/>
<circle cx="132.3" cy="103.8" r=".37"/>
<circle cx="136.1" cy="103.8" r=".37"/>
<circle cx="149.1" cy="100.9" r=".38"/>
<circle cx="149.1" cy="104.7" r=".37"/>
<circle cx="161.2" cy="116.3" r=".38"/>
<circle cx="195" cy="115.4" r=".38"/>
<circle cx="204.6" cy="104.7" r=".37"/>
<circle cx="234.6" cy="104.7" r=".37"/>
<circle cx="244.2" cy="115.4" r=".38"/>
<circle cx="251.9" cy="115.4" r=".38"/>
<circle cx="140" cy="124.1" r=".37"/>
<circle cx="143.9" cy="124.1" r=".37"/>
<circle cx="150.6" cy="124.1" r=".37"/>
<circle cx="161.2" cy="124.1" r=".37"/>
<circle cx="114.9" cy="143.4" r=".37"/>
<circle cx="58" cy="174.2" r=".38"/>
<circle cx="58" cy="162.7" r=".37"/>
<circle cx="69.5" cy="174.2" r=".38"/>
<circle cx="69.5" cy="162.7" r=".37"/>
<circle cx="91.7" cy="162.7" r=".37"/>
<circle cx="106.2" cy="168.4" r=".38"/>
<circle cx="141.9" cy="162.7" r=".37"/>
<circle cx="162.2" cy="179.1" r=".38"/>
<circle cx="162.2" cy="162.7" r=".37"/>
<circle cx="175.7" cy="162.7" r=".37"/>
<circle cx="185.3" cy="162.7" r=".37"/>
<circle cx="194" cy="162.7" r=".37"/>
<circle cx="202.7" cy="162.7" r=".37"/>
</g>
<path d="M133.6 122.9v2.3M134.8 122.9v2.3" fill="none" stroke="#000" stroke-width=".55"/>
<g fill="#000">
<circle cx="133.6" cy="125.2" r=".28"/>
<circle cx="134.8" cy="125.2" r=".28"/>
</g>
<text font-size="2.9" x="234.6" y="192.3">GARDENA GATEWAY</text>
<text font-size="2.5" x="178.6" y="63.8">USB HOST INTERFACE</text>
<g font-size="2.1">
<text x="203.7" y="127">USB powerswitch can be bypassed by resettable fuse</text>
<text x="64.7" y="158.8">C2012X5R1A226M125AB</text>
<text x="208.5" y="157.9">800mA to 1A</text>
</g>
<g font-size="1.7">
<text x="156.4" y="17.6">TP22</text>
<text x="173.8" y="17.6">TP23</text>
<text x="30" y="23.4">P3</text>
<text x="37.7" y="18.5">TP35</text>
<text x="45.4" y="22.4">L3</text>
<text x="57" y="18.5">TP60</text>
<text x="70.5" y="22.4">L9</text>
<text x="78.2" y="18.5">TP63</text>
<text x="85" y="23.4">F1</text>
<text x="100.5" y="18.5">TP1</text>
<text x="129.4" y="21.4">+5V</text>
<text x="36.1" y="25.2">1</text>
<text x="39.6" y="28.2">BLM21PG221SN1</text>
<text x="64.7" y="28.2">BLM21PG221SN1</text>
<text x="85" y="29.2">1250 mA</text>
<text x="210.5" y="29.7">PWR_USB</text>
<text x="224" y="27.2">TP4</text>
<text x="30.5" y="31.8" transform="rotate(-90 30.5 31.8)">3</text>
<text x="32.5" y="31.8" transform="rotate(-90 32.5 31.8)">2</text>
<text x="60.9" y="34">C4</text>
<text x="60.9" y="35.9">100n/100V</text>
<text x="105.3" y="33">D6</text>
<text x="105.3" y="35">1SMB5.0AT3G</text>
<text x="121.7" y="34">C29</text>
<text x="121.7" y="35.9">22u</text>
<text x="133.3" y="34">C6</text>
<text x="133.3" y="35.9">100n/100V</text>
<text x="156.4" y="30.1">TP20</text>
<text x="173.8" y="30.1">TP21</text>
<text x="217.2" y="38.8">C1</text>
<text x="217.2" y="40.7">100n</text>
<text x="244.4" y="39.8">L1</text>
<text x="47.4" y="44.6">L5</text>
<text x="234.6" y="42.7">TP13</text>
<text x="244.4" y="42.1">BLM21PG221SN1</text>
<text x="245.2" y="46.5">TP62</text>
<text x="253.9" y="47.5">P1</text>
<text x="41.6" y="50.4">BLM21PG221SN1</text>
<text x="111" y="53.3">TP2</text>
<text x="191.2" y="49.4">TP64</text>
<text x="197.9" y="49.4">TP65</text>
<text x="225.5" y="52.2" transform="rotate(-90 225.5 52.2)">5</text>
<text x="251.6" y="51.3">5</text>
<text x="253.9" y="49.4">USBA</text>
<text x="80.6" y="58.7">P3V3_ETH</text>
<text x="117.2" y="58.7">VCCB</text>
<text x="170.7" y="58.1">HDMA</text>
<text x="182.9" y="57.1">HDMB</text>
<text x="182.9" y="59">HDPB</text>
<text x="215.9" y="57.1">4</text>
<text x="215.9" y="59">3</text>
<text x="219.2" y="58.3">C1_I</text>
<text x="226.7" y="56.7" transform="rotate(-90 226.7 56.7)">V+</text>
<text x="228.1" y="58.3">C1_O</text>
<text x="235" y="57.1">6</text>
<text x="235" y="59">1</text>
<text x="251.6" y="59">3</text>
<text x="251.6" y="57.1">2</text>
<text x="251.6" y="55.1">1</text>
<text x="254.3" y="56.9">D-</text>
<text x="254.3" y="58.9">D+</text>
<text x="254.3" y="55">VCC</text>
<text x="259.7" y="56">1</text>
<text x="259.7" y="57.9">2</text>
<text x="259.7" y="59.8">3</text>
<text x="90.8" y="65.8">BLM21PG221SN1</text>
<text x="96.6" y="61">L8</text>
<text x="136.1" y="60">R11</text>
<text x="136.1" y="63.9">0R</text>
<text x="170.7" y="60">HDPA</text>
<text x="209.5" y="65.8">U1</text>
<text x="219.2" y="60.2">C2_I</text>
<text x="225.5" y="65.6" transform="rotate(-90 225.5 65.6)">2</text>
<text x="226.7" y="62.3" transform="rotate(-90 226.7 62.3)">GND</text>
<text x="228.1" y="60.2">C2_O</text>
<text x="229.8" y="65.8">TP61</text>
<text x="251.6" y="64.8">6</text>
<text x="251.6" y="60.9">4</text>
<text x="254.3" y="60.8">GND</text>
<text x="259.7" y="61.8">4</text>
<text x="78.2" y="68.7">C22</text>
<text x="78.2" y="70.7">100n</text>
<text x="107.2" y="67.8">C23</text>
<text x="107.2" y="69.7">100n</text>
<text x="136.4" y="67.9">C21</text>
<text x="209.5" y="67.8">TPD2S017DBVR</text>
<text x="134.2" y="73.2">100n/100V</text>
<text x="239.6" y="76.5">L4</text>
<text x="36.1" y="83.1">TX+</text>
<text x="124.2" y="83.1">1</text>
<text x="126.5" y="81.3">P2</text>
<text x="128.4" y="83">TD+</text>
<text x="145.4" y="80.3" transform="rotate(-90 145.4 80.3)">15</text>
<text x="149.2" y="80.3" transform="rotate(-90 149.2 80.3)">16</text>
<text x="161.2" y="83">TX+</text>
<text x="167" y="83">1</text>
<text x="239.6" y="78.8">BLM21PG221SN1</text>
<text x="24" y="84.2">TX+</text>
<text x="124.2" y="87">4</text>
<text x="128.4" y="86.9">CT</text>
<text x="24" y="91.9">TX-</text>
<text x="36.1" y="90.9">TX-</text>
<text x="124.2" y="90.8">2</text>
<text x="128.4" y="90.7">TD-</text>
<text x="161.2" y="90.7">TX-</text>
<text x="167" y="90.7">2</text>
<text x="216.3" y="94.8">F3</text>
<text x="24" y="99.6">RX+</text>
<text x="36.1" y="98.6">RX+</text>
<text x="124.2" y="98.6">3</text>
<text x="128.4" y="98.4">RD+</text>
<text x="161.2" y="98.4">RX+</text>
<text x="167" y="98.4">3</text>
<text x="202.7" y="100.6">+5V</text>
<text x="216.3" y="100.6">500 mA</text>
<text x="229.8" y="100.2">PWR_USB</text>
<text x="250.1" y="100.2">+3V3</text>
<text x="24" y="107.4">RX-</text>
<text x="36.1" y="106.3">RX-</text>
<text x="124.2" y="106.3">6</text>
<text x="124.2" y="102.4">5</text>
<text x="128.4" y="106.2">RD-</text>
<text x="128.4" y="102.3">CT</text>
<text x="161.2" y="106.2">RX-</text>
<text x="167" y="106.2">6</text>
<text x="193.1" y="107.4">TP11</text>
<text x="211" y="107.2">5</text>
<text x="213.4" y="105.4">U2</text>
<text x="226.3" y="107.2">1</text>
<text x="100.5" y="111.2">C24</text>
<text x="100.5" y="113.1">100n/100V</text>
<text x="114" y="111.2">C25</text>
<text x="114" y="113.1">100n/100V</text>
<text x="137.7" y="113.9">75</text>
<text x="141.3" y="113.9">75</text>
<text x="214.3" y="108.5">IN</text>
<text x="220.1" y="112.3">GND</text>
<text x="220.3" y="108.5">OUT</text>
<text x="226.3" y="111.1">2</text>
<text x="242.3" y="110.2">TP12</text>
<text x="253.9" y="108.3">R4</text>
<text x="253.9" y="110.2">10K</text>
<text x="124.2" y="115.9">7</text>
<text x="153.5" y="115.1">75</text>
<text x="167" y="115.8">4</text>
<text x="167" y="119.7">5</text>
<text x="177.5" y="116">SW_5V_USB</text>
<text x="196.4" y="115">SW_5V_USB</text>
<text x="211" y="115">4</text>
<text x="213" y="118.9">TPS2051BDBV</text>
<text x="214.3" y="116.2">EN</text>
<text x="221.4" y="116.2">OC</text>
<text x="226.3" y="115">3</text>
<text x="254.8" y="115">OC_USB</text>
<text x="266.7" y="116">OC_USB</text>
<text x="124.2" y="123.7">8</text>
<text x="132.7" y="121.8">1nF</text>
<text x="153.5" y="122.6">75</text>
<text x="167" y="123.5">7</text>
<text x="197" y="120.9">R5</text>
<text x="197" y="122.8">10K</text>
<text x="124.2" y="131.4">9</text>
<text x="167" y="127.4">8</text>
<text x="87.7" y="132.4">LINK_LED</text>
<text x="123.2" y="135.2">10</text>
<text x="87.7" y="140.2">ACT_LED</text>
<text x="123.2" y="139.1">12</text>
<text x="123.2" y="143">11</text>
<text x="126.5" y="146.9">HR911105A</text>
<text x="140" y="155.6">TP59</text>
<text x="173.8" y="154.6">TP17</text>
<text x="183.4" y="154.6">TP3</text>
<text x="192.1" y="154.6">TP14</text>
<text x="56" y="158.5">+5V</text>
<text x="113" y="160.4">U4</text>
<text x="151.6" y="160.4">L6</text>
<text x="200.8" y="158.1">+3V3</text>
<text x="97.5" y="167.2">R6</text>
<text x="100.5" y="166.2">TP58</text>
<text x="110.7" y="162.3">5</text>
<text x="114" y="163.5">VIN</text>
<text x="124.6" y="163.5">SW</text>
<text x="129.8" y="162.3">1</text>
<text x="145.8" y="165.3">SRN4012T-3R3M</text>
<text x="59.9" y="168.1">C7</text>
<text x="59.9" y="170.1">22u</text>
<text x="71.5" y="168.1">C8</text>
<text x="71.5" y="170.1">100n</text>
<text x="97.5" y="171">10K</text>
<text x="110.7" y="173.8">2</text>
<text x="110.7" y="168.1">4</text>
<text x="114" y="169.3">EN</text>
<text x="129.8" y="173.8">3</text>
<text x="144.8" y="169.1">D2</text>
<text x="144.8" y="171">CRS08</text>
<text x="164.1" y="170.1">R7</text>
<text x="164.1" y="172">45K3</text>
<text x="168.9" y="173">TP19</text>
<text x="177.7" y="168.1">C9</text>
<text x="177.7" y="170.1">22u</text>
<text x="187.3" y="168.1">C10</text>
<text x="187.3" y="170.1">22u</text>
<text x="196" y="168.1">C11</text>
<text x="196" y="170.1">100n</text>
<text x="204.7" y="168.1">C12</text>
<text x="204.7" y="170.1">100p</text>
<text x="113" y="177.8">LMR10515X</text>
<text x="114" y="175">GND</text>
<text x="125.3" y="175">FB</text>
<text x="264.5" y="177.8">SELUXIT</text>
<text x="264.5" y="179.7">HJULMAGERVEJ 32B</text>
<text x="164.1" y="184.6">R8</text>
<text x="264.5" y="181.7">9000 AALBORG</text>
<text x="264.5" y="183.6">DENMARK</text>
<text x="264.5" y="185.5">PHONE : 0045 46922722</text>
<text x="164.1" y="186.5">10K</text>
<text x="222" y="189.4">Size</text>
<text x="224" y="191.3">B</text>
<text x="229.8" y="189.4">Document Number</text>
<text x="285.7" y="189.4">Rev</text>
<text x="287.7" y="191.3">1.1a</text>
<text x="222" y="195.2">Date:</text>
<text x="230.3" y="195.2">Thursday, August 27, 2015</text>
<text x="260.6" y="195.2">Sheet</text>
<text x="270.5" y="195.2">1</text>
<text x="276.1" y="195.2">of</text>
<text x="282.1" y="195.2">3</text>
</g>
<g font-size="1.4">
<text x="30.9" y="11.6">5</text>
<text x="88.9" y="11.6">4</text>
<text x="146.8" y="11.6">3</text>
<text x="204.7" y="11.6">2</text>
<text x="262.6" y="11.6">1</text>
<text x=".5" y="36.2">D</text>
<text x="292.1" y="36.2">D</text>
<text x=".5" y="82.1">C</text>
<text x="292.1" y="82.1">C</text>
<text x=".5" y="127.9">B</text>
<text x="292.1" y="127.9">B</text>
<text x=".5" y="173.8">A</text>
<text x="292.1" y="173.8">A</text>
<text x="30.9" y="196.9">5</text>
<text x="88.9" y="196.9">4</text>
<text x="146.8" y="196.9">3</text>
<text x="204.7" y="196.9">2</text>
<text x="262.6" y="196.9">1</text>
</g>
</svg>
